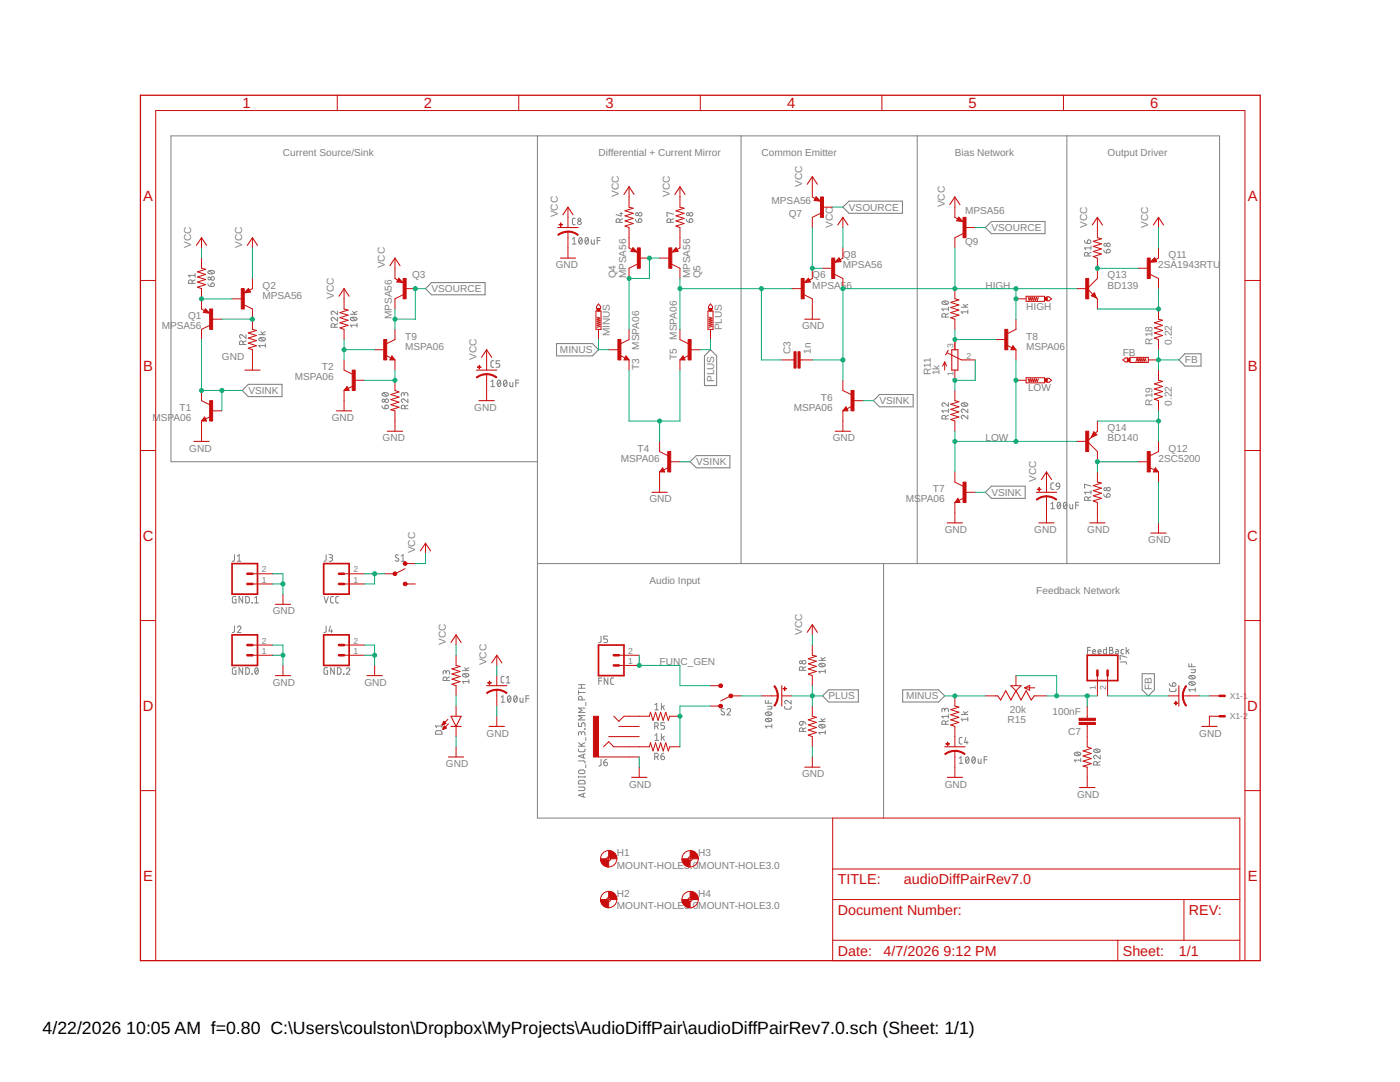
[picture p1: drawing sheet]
<svg xmlns="http://www.w3.org/2000/svg" width="279mm" height="216mm" viewBox="0 0 279 216" stroke-linecap="round" stroke-linejoin="round" font-family="sans-serif">
<g fill="none" stroke="#808080" stroke-width=".2">
<path d="M107.3 27.1v136.1h58.9M147.9 27.1v85.4M183 27.1v85.4M212.9 27.1v85.4M38.4 56.6v-.4a.36 .36 0 0 0-.4-.4 .36 .36 0 0 0-.4 .4v.4h1.3M38.9 55.8l-.5 .3M38.9 54.9h-1.3l.3 .4M38.9 54.6v.7M41.5 56.6l.2 .5 .4 .1M41.6 54.1a.73 .73 0 0 1 1.2 .3 .72 .72 0 0 1-1.3-.2zM41.8 54l.7 .6M42.2 56.5a.37 .37 0 0 1 .6 .2 .37 .37 0 0 1-.4 .5h-.3z"/>
<path d="M114.2 47.7l.4-.3v1.3M114.2 48.7h.8M114.8 43.5l-.4 .1-.2 .2 .1 .9 .5 .1M115.7 47.5v-.1a.67 .67 0 0 1 .5 .6 .67 .67 0 0 1-.5 .7l-.2-.7zM116.1 47.7l-.6 .7M116.9 47.5l.1-.1a.67 .67 0 0 1 .5 .6 .67 .67 0 0 1-.5 .7l-.3-.7zM117.4 47.7l-.6 .7M118 47.8v.7l.2 .2h.4v-.9M119.2 48h.6M119.8 47.4h-.6v1.3M123.7 44.4v-.4a.37 .37 0 0 0-.4-.4 .37 .37 0 0 0-.3 .4v.4h1.3M123.7 42.6h.6"/>
<path d="M124 42.4v.7l-1-.3M124.3 43.6l-.6 .3M126.8 43.8l.3 .5 .3 .1M127.5 43.7a.37 .37 0 0 1 .6 .2 .37 .37 0 0 1-.3 .5h-.4zM133.8 44.4v-.4a.36 .36 0 0 0-.3-.4 .36 .36 0 0 0-.4 .4v.4h1.3M134.4 42.8l-1.3-.4v.7h.2M134.4 43.6l-.6 .3M137 43.8l.1 .3 .5 .3M137.6 43.7a.37 .37 0 0 1 .6 .2 .37 .37 0 0 1-.3 .5h-.3zM216.4 48l.3 .5 .3 .1M217.1 47.9a.37 .37 0 0 1 .6 .2 .37 .37 0 0 1-.3 .5h-.4zM217.1 51.1v-.4a.36 .36 0 0 0-.3-.3 .36 .36 0 0 0-.4 .3v.4h1.3"/>
<path d="M217.7 50.4l-.6 .3M217.7 49.5h-1.3l.3 .3M217.7 49.1v.7M220.3 49.9l.1 .3 .5 .3M220.9 49.8a.37 .37 0 0 1 .6 .1 .37 .37 0 0 1-.3 .6h-.3zM48.5 68.7v-.3a.36 .36 0 0 0-.3-.4 .36 .36 0 0 0-.4 .4v.3h1.3M49.1 66.8v.7l-.7-.6a.36 .36 0 0 0-.6 .1 .36 .36 0 0 0 .3 .5M49.1 68l-.6 .3M51.6 66.8h1.4M51.7 67.5a.84 .84 0 0 1 1.3 .2 .78 .78 0 0 1-1.4 0zM51.9 67.4l.8 .6M52.1 66.2l.4 .6"/>
<path d="M53 69h-1.4l.3 .3M53 68.6v.7M53 66.2l-.7 .3M66.8 65.3v-.4a.36 .36 0 0 0-.4-.3 .36 .36 0 0 0-.3 .3v.4h1.3M67.4 63.3v.8l-.7-.7a.35 .35 0 0 0-.6 .1 .35 .35 0 0 0 .3 .6M67.4 62.1v.7l-.7-.6a.35 .35 0 0 0-.6 .1 .35 .35 0 0 0 .3 .5M67.4 64.6l-.6 .3M69.9 62.7h1.3M70 63.4a.84 .84 0 0 1 1.2 .2 .78 .78 0 0 1-1.3 0zM70.2 63.4l.8 .5M70.4 62.1l.4 .6M71.2 64.9h-1.3l.3 .4"/>
<path d="M71.2 64.5v.8M71.2 62.1l-.6 .4M76.3 78.5a.71 .71 0 0 1 1.2 .3 .7 .7 0 0 1-.7 .3 .7 .7 0 0 1-.5-.5zM76.5 78.4l.8 .6M80.7 78.7a.37 .37 0 0 1 .3-.4 .37 .37 0 0 1 .4 .4v.4M80.7 78.9l-.1-.4-.3-.2-.2 .2v.6M81.4 79.6v.7l-.7-.6a.35 .35 0 0 0-.6 .1 .35 .35 0 0 0 .3 .5M98 76.1l.3-.3v1.4M98 77.2h.7M98.6 72h-.5l-.1 .3v.8l.6 .2M99.4 75.9h.1a.65 .65 0 0 1 .4 .6 .65 .65 0 0 1-.4 .6l-.3-.6zM99.7 72h-.7v.6h.5a.37 .37 0 0 1 .2 .3 .37 .37 0 0 1-.2 .4h-.5"/>
<path d="M99.9 76.1l-.6 .8M100.6 75.9h.1a.65 .65 0 0 1 .5 .6 .65 .65 0 0 1-.5 .6l-.2-.6zM101.1 76.1l-.6 .8M101.7 76.3v.6l.3 .3h.3v-.9M102.9 76.4h.6M103.5 75.8h-.6v1.4M188.1 60.2a.71 .71 0 0 1 1.2 .3 .7 .7 0 0 1-.7 .3 .7 .7 0 0 1-.6-.5zM188.3 60.1l.7 .6M188.7 63.3v-.4a.36 .36 0 0 0-.4-.4 .36 .36 0 0 0-.3 .4v.4h1.3M189.3 61.3v.7M189.3 62.5l-.6 .3M189.3 61.7h-1.3l.3 .3"/>
<path d="M191.8 61.3h1.3M192.3 60.7l.4 .6M193.1 61.9v.7M193.1 62.2h-1.3l.3 .4M193.1 60.7l-.6 .3M76.2 81l.3 .4 .3 .2M76.9 80.9a.37 .37 0 0 1 .6 .1 .37 .37 0 0 1-.3 .6h-.4zM80.8 81.6v-.4a.36 .36 0 0 0-.3-.4 .36 .36 0 0 0-.4 .4v.4h1.3M81.4 80.8l-.6 .3M107.3 92.1h-73.2v-65h209.3v85.4h-136.1M188.7 83.6v-.4a.36 .36 0 0 0-.4-.3 .36 .36 0 0 0-.3 .3v.4h1.3M189.3 80.4v.7l-.7-.6a.36 .36 0 0 0-.6 .1 .36 .36 0 0 0 .3 .5"/>
<path d="M189.3 81.6v.7M189.3 82.9l-.6 .2M189.3 82h-1.3l.3 .3M191.9 80.5a.73 .73 0 0 1 1.2 .3 .72 .72 0 0 1-1.2-.2zM192.1 80.4l.7 .6M193.1 82.9v.7l-.7-.6a.36 .36 0 0 0-.5 .1 .36 .36 0 0 0 .2 .5M193.1 81.6v.7l-.7-.6a.36 .36 0 0 0-.5 .1 .36 .36 0 0 0 .2 .5M210.3 96.4h-.4l-.2 .2v.9l.6 .2M210.9 96.5l.2-.1 .3 .1 .1 .6-.7-.1zM211.5 97.1l-.3 .5-.3 .1M217.1 99.8v-.3a.36 .36 0 0 0-.3-.4 .36 .36 0 0 0-.4 .4v.3h1.3M217.7 97l-1.3-.4v.7h.2"/>
<path d="M217.7 97.9v.7M217.7 99.1l-.6 .3M217.7 98.2h-1.3l.3 .4M220.3 98.6l.1 .4 .5 .2M220.9 98.6a.37 .37 0 0 1 .6 .1 .37 .37 0 0 1-.3 .5h-.3zM46.8 110.7v1.1l-.4 .2M47.1 119l-.7 .2v.8l.1 .3h.6v-.7h-.2M47.4 112h.7M47.4 111l.3-.3v1.3M48.4 119v1.3l-.7-1.3v1.3M49 119h.5l.2 .2v.9l-.2 .2h-.5zM50.8 119.3l.4-.3v1.3"/>
<path d="M64.7 119l.4 1.3 .4-1.3M65.1 110.7v1.1l-.4 .2M65.7 110.7h.4l.3 .2-.2 .3-.4 .1M66 111.3a.36 .36 0 0 1 .4 .3 .36 .36 0 0 1-.4 .4h-.3M66.5 119l-.4 .1-.1 .2v.8l.5 .2M67.6 119l-.4 .1-.2 .2v.8l.6 .2M79.5 110.8l-.4-.1-.2 .3 .5 .4a.35 .35 0 0 1 0 .6 .35 .35 0 0 1-.5-.2M80.1 112h.7M80.1 111l.3-.3v1.3M176.3 112.5v50.7M209.7 100.5l.4-.3v1.3M209.7 101.5h.7"/>
<path d="M211.1 100.3l.2-.1a.7 .7 0 0 1 .4 .7 .7 .7 0 0 1-.5 .6l-.2-.6zM211.6 100.5l-.5 .7M212.4 100.3l.2-.1a.76 .76 0 0 1 0 1.3 .79 .79 0 0 1-.2-1.2zM212.9 100.5l-.6 .7M213.5 100.6v.8l.2 .1h.4v-.9M214.7 100.8h.6M215.3 100.2h-.6v1.3M46.8 124.9v1.1l-.4 .2M47.1 133.2l-.7 .2v.8l.1 .3h.6v-.7h-.2M47.4 125.2a.36 .36 0 0 1 .5-.3 .36 .36 0 0 1 .1 .6l-.6 .7h.7M48.4 133.2v1.3l-.7-1.3v1.3M49 133.2l.5 .1 .2 .2v.8l-.2 .2h-.5z"/>
<path d="M50.3 120.2l.1 .1zM50.3 134.5h.1zM50.8 120.3h.8M51 133.3h.1a.64 .64 0 0 1 .5 .6 .64 .64 0 0 1-.5 .6l-.3-.6zM51.5 133.5l-.6 .7M65.1 124.9v1.1l-.4 .2M65.4 133.2l-.7 .2v.8l.1 .3h.6v-.7h-.2M65.9 124.9l-.2 1h.7M66.2 125.6v.6M66.7 133.2v1.3l-.7-1.3v1.3M67.3 133.2l.5 .1 .2 .2 .1 .7-.3 .3h-.5zM68.6 134.5h.1"/>
<path d="M69.1 133.5a.36 .36 0 0 1 .5-.2 .36 .36 0 0 1 .1 .5l-.6 .7h.7M89 134.2a.36 .36 0 0 1 .4-.4 .36 .36 0 0 1 .3 .4v.3M89 134.4v-.4l-.4-.2-.1 .2-.1 .5M89.2 135.8v-.4a.36 .36 0 0 0-.4-.3 .36 .36 0 0 0-.4 .3v.4h1.3M89.7 135.1l-.5 .2M92.3 133.8h1.3M92.4 134.6a.71 .71 0 0 1 1.2 .3 .7 .7 0 0 1-.7 .2 .7 .7 0 0 1-.6-.5zM92.6 134.5l.7 .5M92.7 133.2l.5 .6M93.6 136h-1.3l.3 .4M93.6 135.6v.8M93.6 133.2l-.6 .4"/>
<path d="M100 139.1l.4-.3v1.3M100.6 135h-.4l-.2 .3v.8l.2 .1 .4 .1M101 136.3h.8M101 135.3l.4-.3v1.3M101.4 138.9l.2-.1a.7 .7 0 0 1 .4 .7 .7 .7 0 0 1-.5 .6l-.2-.6zM101.9 139.1l-.6 .7M102.7 138.9l.2-.1a.7 .7 0 0 1 .3 .7 .7 .7 0 0 1-.4 .6l-.3-.6zM103.2 139.1l-.6 .7M103.8 139.3v.6l.2 .2h.4v-.8M105 139.4h.6M105.6 138.8h-.6v1.3M115.4 137.8v.7"/>
<path d="M115.4 138.2h1.4M115.4 137.3h1.4M115.4 136.6h1.4M116 136.6v.7M116.2 139.7v-.4a.36 .36 0 0 0-.4-.4 .36 .36 0 0 0-.4 .4v.4h1.4M119.5 135.8h.6M120 126.9l-.1 1.2-.4 .1M120.1 135.3h-.6v1.3M121.2 126.9h-.7v.6h.4a.37 .37 0 0 1 .3 .4 .37 .37 0 0 1-.3 .3h-.4M121.3 135.3v1.3l-.7-1.3v1.3M122.5 135.3h-.5l-.1 .3v.8l.6 .2M152.7 139.7v.6h1.3"/>
<path d="M153.3 139.7v.6M157.9 139.7v.8l-.7-.7a.36 .36 0 0 0-.6 .2 .36 .36 0 0 0 .3 .5M160.3 133.8v-.4a.36 .36 0 0 0-.4-.4 .36 .36 0 0 0-.4 .4v.4h1.3M160.8 133l-.5 .3M163.4 131.8h1.3M163.5 132.5a.71 .71 0 0 1 1.2 .3 .7 .7 0 0 1-.7 .3 .7 .7 0 0 1-.6-.5zM163.7 132.4l.7 .6M163.8 131.2l.5 .6M164.7 134h-1.3l.3 .3M164.7 133.6v.7M164.7 131.2l-.6 .3M217 129.8h.6"/>
<path d="M217.6 129.2h-.6v1.3M218.1 130h.5a.3 .3 0 0 0-.2-.4 .3 .3 0 0 0-.3 .3l.1 .6h.4M219.1 130h.6a.31 .31 0 0 0-.2-.4 .31 .31 0 0 0-.4 .3l.1 .6h.5M220.8 129.2v1.3h-.5v-.8l.5-.1M221.4 129.2l.6 .1v.3l-.2 .2a.36 .36 0 0 1 .3 .3 .36 .36 0 0 1-.3 .4h-.4zM221.4 129.8h.4M222.7 129.6h.4l.1 .2v.7h-.5v-.4l.5-.1M223.5 132.1h1.2l.1 .4M224.2 129.6h-.4l-.1 .2 .1 .6 .4 .1M224.7 129.2v1.3M224.8 131.1l-1.3-.3v.7h.2M225 129.9l.3 .6"/>
<path d="M225.3 129.6l-.6 .4M233.4 137.4v.4l.3 .2h.8l.2-.2v-.4M233.4 136.4l.1 .3 .5 .2M234.1 136.3a.37 .37 0 0 1 .6 .1 .37 .37 0 0 1-.4 .5h-.3zM237.3 132.4v.6h1.2M237.3 136.2a.71 .71 0 0 1 1.2 .3 .7 .7 0 0 1-.7 .3 .7 .7 0 0 1-.5-.5zM237.3 134.9a.71 .71 0 0 1 1.2 .3 .7 .7 0 0 1-.7 .3 .7 .7 0 0 1-.5-.5zM237.5 136.1l.8 .6M237.5 134.8l.8 .6M237.7 133.6h.8l-.1 .6h-.7M237.8 132.4v.6M238.5 137.6h-1.2l.2 .4"/>
<path d="M238.5 137.3v.7M87 145.9l1-.1 .2 .2v.5h-1.3zM88.2 144.9h-1.3l.3 .3M88.2 144.5v.7M100 140.1h.7M115.4 157h1a.36 .36 0 0 1 .4 .4 .36 .36 0 0 1-.4 .4h-1M115.4 151.8h1.2l.2 .5M115.4 149.4l.1 .5 .2 .1h.9l.1-.2 .1-.4M115.4 144.2v.8h.6v-.5a.36 .36 0 0 1 .4-.3 .36 .36 0 0 1 .4 .3v.5M115.4 154.9v.3M115.4 155h1.4M115.4 148.9h1.4"/>
<path d="M115.4 148.2l.8 .7M115.5 155.8l1-.1 .2 .2 .1 .5h-1.4zM115.5 153.8l.9-.2a.36 .36 0 0 1 .4 .4 .36 .36 0 0 1-.4 .4l-.9-.1-.1-.3zM116 146.3a.36 .36 0 0 1 .4-.3 .36 .36 0 0 1 .4 .3v.4M116 146.6v-.4l-.3-.2-.3 .3v.4M116.4 150.6v.6M116.4 158.4v.6M116.7 145.4l.1 .1zM116.8 158.2l-1.4 .5 1.4 .4M116.8 154.9v.3M116.8 150.5l-1.4 .4 1.4 .4M116.8 148.2l-.8 .4"/>
<path d="M116.8 142.8h-1.4l.8 .4-.8 .5h1.4M116.8 141.3h-1.4l.8 .4-.8 .5h1.4M116.9 140.2v.6M116.9 147.2v.6M116.9 152.6v.6M120 151.5l-.1 1.1-.4 .2M120.5 152.1h.4a.36 .36 0 0 1 .3 .4 .36 .36 0 0 1-.4 .3 .36 .36 0 0 1-.3-.3zM121.1 151.5l-.5 .3-.1 .3M130.7 144.9h.3a.36 .36 0 0 0 .4-.3 .36 .36 0 0 0-.4-.4h-.3v1.3M130.7 151h.3a.36 .36 0 0 0 .4-.3 .36 .36 0 0 0-.4-.4h-.3v1.3M130.7 140.6l.4-.2v1.2M130.7 146.7l.4-.3v1.3"/>
<path d="M130.7 141.6h.7M130.7 147.7h.7M131.1 144.9l.3 .6M131.1 151l.3 .6M131.9 150.9h.4a.36 .36 0 0 1 .3 .4 .36 .36 0 0 1-.3 .3 .36 .36 0 0 1-.4-.4zM132 140.4v1.2M132 146.4v1.3M132.2 141l.4 .6M132.2 147.1l.4 .6M132.5 150.3l-.4 .1-.2 .5M132.6 140.8l-.6 .4M132.6 146.9l-.6 .4"/>
<path d="M132.6 144.2h-.7v.6h.4a.37 .37 0 0 1 .3 .3 .37 .37 0 0 1-.3 .4h-.4M144.5 141.5l-.4-.1-.2 .2 .6 .5a.35 .35 0 0 1-.1 .6 .35 .35 0 0 1-.5-.2M145.1 141.6a.35 .35 0 0 1 .5-.2 .35 .35 0 0 1 .1 .5l-.6 .8h.7M152.8 143.5a.73 .73 0 0 1 1.2 .3 .7 .7 0 0 1-.7 .3 .7 .7 0 0 1-.5-.5zM152.8 142.2a.71 .71 0 0 1 1.2 .3 .7 .7 0 0 1-.7 .3 .7 .7 0 0 1-.5-.5zM153 143.4l.7 .6M153 142.1l.7 .6M153.2 140.9h.8l-.1 .6h-.7M154 144.9h-1.3l.3 .4M154 144.5v.8M156.6 140.9v.5l.3 .1h.8l.2-.6M159.6 144.1l.7-.1v.4a.36 .36 0 0 1-.6 .3 .36 .36 0 0 1-.1-.6z"/>
<path d="M160.3 145.9v-.3a.36 .36 0 0 0-.4-.4 .36 .36 0 0 0-.4 .4v.3h1.3M160.3 144l.3 .1 .2 .4M160.8 145.2l-.5 .3M163.4 144h1.3M163.5 144.7a.71 .71 0 0 1 1.2 .3 .7 .7 0 0 1-.7 .3 .7 .7 0 0 1-.6-.5zM163.7 144.6l.7 .6M163.8 143.4l.5 .6M164.7 145.8v.7M164.7 146.2h-1.3l.3 .3M164.7 143.4l-.6 .3M188.6 141.7a.36 .36 0 0 1 .3-.4 .36 .36 0 0 1 .4 .4v.3M188.6 141.9l-.1-.4-.3-.2-.2 .2v.5"/>
<path d="M188.7 144.5v-.3a.36 .36 0 0 0-.4-.4 .36 .36 0 0 0-.3 .4v.3h1.3M189.3 143.8l-.6 .3M189.3 142.9h-1.3l.3 .4M189.3 142.6v.7M191.4 151.3l.4-.3v1.3M191.4 152.3h.8M191.8 142.6h1.3M192 147.2h-.4l-.2 .2 .1 .9 .5 .2M192.3 142l.4 .6M192.8 147.2l-.3 1h.7M192.8 151.1l.2-.1a.78 .78 0 0 1 0 1.3 .83 .83 0 0 1-.2-1.2zM193 147.9v.6"/>
<path d="M193.1 143.5h-1.3l.3 .4M193.1 143.2v.7M193.1 142l-.6 .3M193.3 151.3l-.5 .7M194.1 151.1l.2-.1a.78 .78 0 0 1 0 1.3 .83 .83 0 0 1-.2-1.2zM194.6 151.3l-.6 .7M195.2 151.4v.8l.2 .1h.4v-.9M196.4 151.6h.6M197 151h-.6v1.3M214.5 150.2a.71 .71 0 0 1 1.2 .3 .7 .7 0 0 1-.7 .3 .7 .7 0 0 1-.6-.5zM214.7 150.1l.7 .6M215.7 151.7h-1.3l.3 .3"/>
<path d="M215.7 151.3v.7M218.3 149.6a.87 .87 0 0 1 1.3 .2 .76 .76 0 0 1-1.4 0zM218.5 149.5l.8 .6M219 152.7v-.4a.36 .36 0 0 0-.4-.4 .36 .36 0 0 0-.4 .4v.4h1.4M219.6 150.7v.7l-.8-.6a.36 .36 0 0 0-.5 .1 .36 .36 0 0 0 .2 .5M219.6 151.9l-.6 .3"/>
<circle cx="41.8" cy="55.6" r=".29"/>
<circle cx="42.4" cy="55.6" r=".36"/>
<circle cx="115.6" cy="44.5" r=".35"/>
<circle cx="115.6" cy="43.8" r=".29"/>
<circle cx="127.1" cy="42.7" r=".29"/>
<circle cx="127.8" cy="42.8" r=".36"/>
<circle cx="137.3" cy="42.7" r=".29"/>
<circle cx="137.9" cy="42.8" r=".36"/>
<circle cx="220.6" cy="48.8" r=".28"/>
<circle cx="221.2" cy="48.9" r=".36"/>
<circle cx="76.5" cy="79.9" r=".29"/>
<circle cx="77.2" cy="79.9" r=".36"/>
<circle cx="220.6" cy="97.6" r=".28"/>
<circle cx="221.2" cy="97.6" r=".36"/>
<circle cx="159.8" cy="132.2" r=".29"/>
<circle cx="160.5" cy="132.1" r=".36"/>
</g>
<g fill="none" stroke="#808080" stroke-width=".21">
<path d="M84.9 57.6l1.2-1.2h10.7v2.4h-10.7zM168.2 41.3l1.2-1.2h10.7v2.5h-10.7zM196.7 45.4l1.2-1.2h10.7v2.4h-10.7zM49.6 76.7h6.7v2.4h-6.7l-1.3-1.2zM111.1 68.6h7.1l1.2 1.2-1.2 1.2h-7.1zM141.8 69.8l1.2 1.2v5.9h-2.4v-5.9zM175.5 78.7h6.7v2.5h-6.7l-1.2-1.3zM236.5 70.6h3.2v2.4h-3.2l-1.2-1.2zM137.7 92.1l1.3-1.2h6.7v2.4h-6.7zM197.9 97h6.7v2.4h-6.7l-1.2-1.2zM164.1 138.9l1.3-1.3h5.9v2.5h-5.9zM180.1 137.6h7.2l1.2 1.3-1.2 1.2h-7.2z"/>
<path d="M227.9 134.4h2.5v3.2l-1.2 1.3-1.3-1.3z"/>
</g>
<path d="M28 19h223.5v172.7h-223.5z" fill="none" stroke="#c90d0c" stroke-width=".25"/>
<g fill="none" stroke="#c90d0c" stroke-width=".2">
<path d="M67.3 19v3.1M103.5 19v3.1M139.8 19v3.1M176 19v3.1M212.2 19v3.1M125.5 37.3v4l.9 .3-1.7 .5 1.7 .5-1.7 .5 1.7 .5-1.7 .5 1.7 .5-1.7 .5 .8 .3v4.1l.6 .3M135.7 37.3v4l.8 .3-1.6 .5 1.6 .5-1.6 .5 1.6 .5-1.6 .5 1.6 .5-1.6 .5 .8 .3v4.1l-.6 .3M162.1 35.2v4.1l.6 .3M162.9 39.3l.8 .9-1.2-.2zM190.6 39.3v4.1l.6 .3M28 56h3.1M40.2 47.4v2.1"/>
<path d="M40.2 51.5v2l.8 .2-1.6 .6 1.6 .5-1.6 .5 1.6 .5-1.6 .5 1.6 .5-1.6 .5 .8 .3v4.1l.6 .3M46.3 59.6h2M49.6 57.6l.4 .7-1.3 .1zM50.4 47.4v2.1M50.4 55.6v2l-.6 .3M68.7 57.6v4.1l.8 .2-1.7 .5 1.7 .5-1.7 .5 1.7 .5-1.7 .5 1.7 .5-1.7 .5 .9 .3v2.1M78.8 51.5v4.1l.6 .3M79.6 55.5l.8 .9-1.2-.1zM80.4 58.8l-1.6 .8v2.1M80.9 57.6h2M113.3 41.3v4.1M113.3 46.2v5.3"/>
<path d="M126.3 49.4l.9 .9-1.3-.1zM127.2 52.7l-1.7 .8v2.1M127.6 51.5h2M131.6 51.5h2.1M134.1 52.7l1.6 .8v2.1M134.9 49.4l.4 .8-1.2 .1zM158.1 57.6h2M160.5 58.8l1.6 .8v4.1M161.4 55.5l.4 .8-1.3 .1zM162.1 53.5v2.1l-.6 .3M163.7 42.6l-1.6 .8v2M164.1 53.5h2.1"/>
<path d="M164.1 41.3h2.1M166.6 54.8l1.6 .8v2M167.4 51.5l.5 .7-1.3 .1zM168.2 43.4v2M168.2 49.5v2l-.6 .3M190.6 57.6v2l.8 .2-1.7 .5 1.7 .6-1.7 .5 1.7 .5-1.7 .5 1.7 .5-1.7 .5 .9 .3v2M191.3 43.3l.9 .9-1.3-.1zM192.2 46.6l-1.6 .8v2.1M192.6 45.4h2M202.8 59.6h2M204.8 59.1h3.6v1h-3.6zM205.2 59.3l.2 .6 .2-.6 .2 .6 .2-.6 .2 .6 .2-.6 .2 .6 .2-.6 .2 .6 .2-.6"/>
<path d="M209 59.2h.4l.5 .4-.5 .4h-.4zM214.9 57.6h2.1M217 57.6l1.3 1.3M217.8 59l.6-.6 .4 1zM218.7 59.3l.1 .1M218.8 59.4l.2 .2v2.1M219 43.4v4l.8 .2-1.6 .6 1.6 .5-1.6 .5 1.6 .5-1.6 .5 1.6 .5-1.6 .5 .8 .3v4.1l-2 2M227.1 53.5h2.1M229.6 54.8l1.6 .8v2M229.6 52.3l.8-.8 .4 .7zM229.7 52.2h1M229.7 52.1h1.1"/>
<path d="M229.8 52h1M229.9 52h.8M230 51.9h.7M230.1 51.8h.5M230.2 51.7h.3M230.3 51.6h.2M230.4 51.5h.1M231.2 43.4v2M231.2 49.5v2l-.6 .3M248.5 56h3M40.2 77.9v2l1.6 .9M41 61.6l.8 .9-1.2-.1z"/>
<path d="M41.8 64.9l-1.6 .8v2.1M42.2 63.7h2.1M48.7 60.9l1.7 .8v4l.8 .2-1.6 .5 1.6 .6-1.6 .5 1.6 .5-1.6 .5 1.6 .5-1.6 .5 .8 .3v4.1M68.7 71.8v2.1l1.6 .8M68.7 77.9v4.1M69.3 77.1l.4 .8h-1zM70.4 77l-.9 .5M70.7 75.9h2M74.8 69.8h2M77 70.9l1 .5M78.2 71l.6 .8h-1zM78.8 65.7v2.1l-1.6 .8"/>
<path d="M78.8 71.8v2.1M78.8 75.9v2l.8 .3-1.6 .5 1.6 .5-1.6 .5 1.6 .5-1.6 .6 1.6 .5-1.6 .5 .8 .2v4M97.1 69.8v4.1M97.1 74.7v5.2M118.9 62.1h1.1v3.6h-1.1zM119.1 63.3l.7 .2-.7 .2 .7 .2-.7 .2 .7 .2-.7 .2 .7 .2-.7 .2 .7 .2-.7 .2M119.4 60.6l.5 .6v.4h-.9v-.4zM119.4 65.7v2.1M121.5 69.8h2M123.8 70.9l1 .5M124.9 71l.6 .8h-1zM125.5 65.7v2.1l-1.6 .8"/>
<path d="M125.5 71.8v2.1M135.7 65.7v2.1l1.6 .8M135.7 71.8v2.1M136.3 71l.4 .8h-1zM137.5 70.9l-1 .5M137.7 69.8h2.1M141.3 62.1h1v3.6h-1zM141.5 63.3l.6 .2-.6 .2 .6 .2-.6 .2 .6 .2-.6 .2 .6 .2-.6 .2 .6 .2-.6 .2M141.8 60.6l.4 .6v.4h-.8v-.4zM141.8 65.7v2.1M156 71.8h2.5M159.7 71.8h2.4"/>
<path d="M168.2 75.9v2l1.6 .8M170.2 79.9h2.1M188.5 72.2v1.7M188.5 72.2l-.4 .8M188.5 72.2l.4 .8M189.1 70.4l2.8 1.4h2.7M190.6 67.8v2M190.6 73.9v2M190.6 77.9v2l.8 .3-1.7 .5 1.7 .5-1.7 .5 1.7 .5-1.7 .5 1.7 .5-1.7 .5 .9 .3v2M198.7 67.8h2M201 68.9l1 .5M202.1 69l.7 .8h-1.1z"/>
<path d="M202.8 75.9h2M202.8 63.7v2l-1.7 .8M202.8 69.8v2M204.8 75.4h3.6v1h-3.6zM205.2 75.6l.2 .6 .2-.6 .2 .6 .2-.6 .2 .6 .2-.6 .2 .6 .2-.6 .2 .6 .2-.6M209 75.5h.4l.5 .4-.5 .4h-.4zM224.1 71.8l.5-.4h.4v.8h-.4zM225.5 71.3h3.7v1h-3.7zM226.7 72.1l.2-.6 .2 .6 .2-.6 .2 .6 .2-.6 .2 .6 .3-.6 .1 .6 .3-.6 .1 .6M229.2 71.8h2M231.2 61.7v2l.8 .2-1.6 .5 1.6 .5-1.6 .5 1.6 .5-1.6 .5 1.6 .6-1.6 .5 .8 .3v2M231.2 73.9v2l.8 .2-1.6 .5 1.6 .5-1.6 .5 1.6 .5-1.6 .5 1.6 .5-1.6 .6 .8 .2v2.1"/>
<path d="M28 89.9h3.1M40.2 84v4.1M40.8 83.2l.4 .8h-1zM42 83.1l-1 .5M42.2 82h2.1M131.6 88.1v2l1.7 .8M131.6 94.2v4M132.2 93.3l.5 .9h-1.1zM133.4 93.3l-1 .5M133.7 92.1h2M168.2 82v4M168.8 81.2l.4 .8h-1z"/>
<path d="M170 81.1l-1 .5M190.6 94.2v2l1.6 .8M191.2 99.4l.4 .9h-1zM192.3 99.4l-.9 .5M192.6 98.2h2M208.9 94.2v4M208.9 99v5.3M214.9 88.1h2.1M217 88.1l2 2v2M217.9 87.2l-.9 .9M218.3 86.1l.6 .7-1.1 .5zM219 84v2l-.5 .6"/>
<path d="M219 94.2v2l.8 .2-1.6 .5 1.6 .5-1.6 .5 1.6 .5-1.6 .5 1.6 .5-1.6 .5 .8 .4v4M227.1 92.1h2.1M229.4 93.3l1 .5M230.6 93.3l.6 .9h-1zM231.2 88.1v2l-1.6 .8M231.2 94.2v2M248.5 89.9h3M50.4 116.5h4M50.4 114.5h4M56.5 118.6v2M68.7 116.5h4M68.7 114.5h4"/>
<path d="M80.9 116.5h2M80.9 113.5l-2.1 1h-2M80.9 112.5h2M84.9 108.4v2M190.6 100.3v4M231.2 104.3v2.1M28 123.8h3.1M50.4 130.7h4M50.4 128.7h4M56.5 132.8v2M68.7 130.7h4M68.7 128.7h4"/>
<path d="M74.8 132.8v2M91 126.7v2M91 130.7v2.1l.8 .2-1.6 .5 1.6 .5-1.6 .5 1.6 .5-1.6 .5 1.6 .5-1.6 .5 .8 .3v2.1M99.1 130.7v2.1M99.1 134.8v2M99.1 137.6v3.3M123.5 130.7h4.1M123.5 132.8h4.1M141.8 136.8h2M147.9 138.9h-2l-2.1 1M152 138.9h3.2M156 138.9h2.1"/>
<path d="M162.1 128.7v2l.8 .2-1.6 .5 1.6 .6-1.6 .5 1.6 .5-1.6 .5 1.6 .5-1.6 .5 .8 .3v2M162.1 124.7v2M190.6 138.9v2l.8 .2-1.7 .5 1.7 .5-1.7 .5 1.7 .5-1.7 .5 1.7 .5-1.7 .6 .9 .2v4.1M196.7 138.9h2.4M201.7 136.8h2.1l-1 1zM202.8 134.8v2M204.5 137.2h2M204.5 137.2l1-.5v1.1zM206.4 138.9h2.5M219 134.8v4.1M221 134.8v4.1M233.2 138.9h2.1"/>
<path d="M236.1 138.9h3.2M241.4 138.9h2M248.5 123.8h3M28 157.8h3.1M88.3 144.6h.1M88.3 144.5h.2M88.3 144.4h.5M88.4 144.4h.6M88.4 145.5h.1M88.4 145.4h.3M88.4 144.3h.5M88.5 145.4h.4"/>
<path d="M88.5 144.2h.3M88.5 144.1h.2M88.5 145.3h.6M88.5 144h.1M88.5 145.2h.5M88.6 143.9l.4 .5-.7 .3zM88.6 145.1h.3M88.6 145h.2M88.6 144.9h.1M88.7 144.9l-.3 .7M88.7 144.9l.4 .4M89.1 145.3l-.7 .3"/>
<path d="M89.4 143.5l-1.1 1.2M89.5 144.4l-1.1 1.2M91 140.9v2M91 144.9v2.1M91 149v2M99.1 142.9v2M119.4 151h8.2M120.5 149l1-1 1 1h7.1l.2-.8 .5 1.6 .5-1.6 .5 1.6 .5-1.6 .6 1.6 .5-1.6 .5 1.6 .3-.8h2M121.5 147h6.1M122.5 142.9l1 1 1-1h5.1l.2-.8 .5 1.6 .5-1.6 .5 1.6 .5-1.6 .6 1.6 .5-1.6 .5 1.6 .3-.8h2M123.5 144.9h4.1M127.6 153.1v2"/>
<path d="M141.8 140.9h2M162.1 140.9v2l.8 .2-1.6 .5 1.6 .5-1.6 .6 1.6 .5-1.6 .5 1.6 .5-1.6 .5 .8 .3v2M162.1 151v2.1M190.6 149.8v5.3M217 140.9v2.4M217 144.5v4.5l.8 .3-1.6 .5 1.6 .5-1.6 .6 1.6 .5-1.6 .5 1.6 .5-1.6 .5 .8 .2v4M243.4 142.9h-2v2M248.5 157.8h3M121.1 179.5h.8M121.1 171.4h.8M121.5 171v.8M121.5 179.1v.8"/>
<path d="M137.3 179.5h.8M137.3 171.4h.8M137.7 171v.8M137.7 179.1v.8M166.2 163.2h81.2v28.5h-81.2zM166.2 179.5h81.2M166.2 173.4h81.2M236.3 179.5v8.1M31.1 191.7v-169.6h217.4v169.6M166.2 187.6h81.2M223.1 187.6v4.1"/>
<circle cx="121.5" cy="179.5" r="1.63"/>
<circle cx="121.5" cy="171.4" r="1.63"/>
<circle cx="121.5" cy="171.4" r=".4"/>
<circle cx="121.5" cy="179.5" r=".4"/>
<circle cx="137.7" cy="179.5" r="1.63"/>
<circle cx="137.7" cy="171.4" r="1.63"/>
<circle cx="137.7" cy="171.4" r=".4"/>
<circle cx="137.7" cy="179.5" r=".4"/>
</g>
<g fill="none" stroke="#c90d0c" stroke-width=".21">
<path d="M124.5 38.8l1-1.5 1.1 1.5M134.7 38.8l1-1.5 1 1.5M161.1 36.8l1-1.6 1 1.6M162.9 39.8h.3l-.3-.2-.2 .3 .8 .1-.6-.6-.3 .5M39.2 49l1-1.6 1 1.6M49.4 49l1-1.6 1 1.6M49.6 58.1h-.3l.3-.2 .2 .3-.8 .1 .6-.6 .3 .5M67.6 59.1l1.1-1.5 1 1.5M77.8 53l1-1.5 1 1.5M79.6 56.1h.3l-.3-.2-.2 .3 .8 .1-.6-.6-.3 .5M111.3 45.4h4.1M111.8 51.5h3.1"/>
<path d="M112.3 42.9l1-1.6 1.1 1.6M126.4 50h.3l-.3-.2-.2 .3 .8 .1-.6-.6-.4 .5M134.9 50h-.3l.3-.2 .2 .3-.8 .1 .6-.6 .3 .5M161.3 56.1h-.3l.3-.2 .2 .3-.8 .1 .6-.6 .3 .5M167.2 44.9l1-1.5 1 1.5M167.4 52h-.3l.3-.2 .2 .3-.8 .1 .6-.6 .3 .5M189.5 40.8l1.1-1.5 1 1.5M191.4 43.9h.3l-.3-.2-.2 .3 .8 .1-.6-.6-.3 .5M218 44.9l1-1.5 1 1.5M218 59l.4-.4 .3 .7zM218.3 58.9l.4 .4M218.4 58.8l-.2 .2"/>
<path d="M230.2 44.9l1-1.5 1 1.5M41 62.2h.3l-.3-.2-.2 .3 .8 .1-.6-.6-.3 .5M48.9 73.9h3M69.3 77.5l-.1 .2h.3l-.2-.4-.4 .5h.6M78.2 71.4l.1 .2h-.3l.2-.4 .4 .5h-.6M95.1 73.9h4M95.6 79.9h3M96.1 71.3l1-1.5 1 1.5M124.9 71.4l.1 .2h-.3l.2-.4 .4 .5h-.6M136.3 71.4l-.1 .2h.3l-.2-.4-.4 .5h.6M160.6 63.7h3M189.2 69.9l-.5 .9"/>
<path d="M189.9 69.8h1.3v4.1h-1.3zM202.1 69.4l.1 .2h-.3l.2-.4 .4 .5h-.6M38.7 88.1h3M40.8 83.6l-.1 .2h.3l-.2-.4-.4 .5h.6M67.1 82h3.1M77.3 86h3M130.1 98.2h3.1M132.2 93.8l-.1 .2h.4l-.3-.4-.4 .5h.7M166.7 86h3M168.8 81.6l-.1 .2h.3l-.2-.4-.4 .5h.6M191.2 99.9l-.1 .2h.3l-.2-.4-.4 .5h.6M206.8 98.2h4.1"/>
<path d="M207.8 95.7l1.1-1.5 1 1.5M218.3 86.6l.2 .2M218.5 86.6l.2 .2-.8 .4M218.5 86.6l-.2-.3-.4 .9M218.5 86.6l-.6 .6M230.6 93.8l.1 .2h-.3l.2-.4 .4 .5h-.6M83.9 109.9l1-1.5 1 1.5M189 104.3h3.1M207.3 104.3h3.1M217.5 104.3h3M229.7 106.4h3M54.9 134.8h3.1"/>
<path d="M54.9 120.6h3.1M73.2 134.8h3.1M90 128.2l1-1.5 1 1.5M97.1 136.8h4.1M98.1 132.3l1-1.6 1.1 1.6M156 136.8v4.1M161.1 126.2l1-1.5 1 1.5M199.1 138.9l.6 .8 1-1.9 1 1.9 1.1-1.9 1 1.9 1-1.9 1 1.9 .6-.8M235.3 136.8v4.1M89.5 151h3M90 142.9h2l-1 2zM90 144.9h2"/>
<path d="M97.6 144.9h3.1M126 155.1h3.1M160.6 153.1h3M188.5 149h4.1M189 155.1h3.1M215.5 157.1h3M239.8 144.9h3.1"/>
</g>
<g fill="#c90d0c" stroke="#c90d0c" stroke-width=".2">
<path d="M155.1 138.9h.2v.6l-.7 1.4-.1-.1 .4-.7z" fill-rule="evenodd"/>
<path d="M154.5 136.9l.1-.1 .4 .6 .3 1.5h-.2l-.2-1.2z" fill-rule="evenodd"/>
<path d="M143.6 140.6a.37 .37 0 0 1 .6 .1 .37 .37 0 0 1-.3 .5 .37 .37 0 0 1-.4-.3h.1a.21 .21 0 0 1 .3-.2 .21 .21 0 0 1 .1 .3 .21 .21 0 0 1-.3 .1l-.2-.2z" fill-rule="evenodd"/>
<path d="M143.6 136.5a.37 .37 0 0 1 .6 .2 .37 .37 0 0 1-.3 .5 .37 .37 0 0 1-.4-.4h.1a.21 .21 0 0 1 .3-.2 .21 .21 0 0 1 .1 .3 .21 .21 0 0 1-.3 .1l-.2-.2z" fill-rule="evenodd"/>
<path d="M145.7 138.5a.37 .37 0 0 1 .5 .2 .37 .37 0 0 1-.3 .5 .37 .37 0 0 1-.4-.3h.1a.21 .21 0 0 1 .3-.2 .21 .21 0 0 1 .2 .2 .21 .21 0 0 1-.3 .1l-.3-.1z" fill-rule="evenodd"/>
<path d="M80.5 112.3a.37 .37 0 0 1 .6 0 .37 .37 0 0 1-.1 .5 .37 .37 0 0 1-.5-.3h.1a.21 .21 0 0 1 .3-.2 .21 .21 0 0 1 .1 .3 .21 .21 0 0 1-.3 0l-.2-.1z" fill-rule="evenodd"/>
<path d="M80.5 116.3a.37 .37 0 0 1 .6 0 .37 .37 0 0 1-.1 .6 .37 .37 0 0 1-.5-.4h.1a.21 .21 0 0 1 .3-.2 .21 .21 0 0 1 .1 .4 .21 .21 0 0 1-.3-.1l-.2-.1z" fill-rule="evenodd"/>
<path d="M78.5 114.3a.37 .37 0 0 1 .6 0 .37 .37 0 0 1-.2 .6 .37 .37 0 0 1-.5-.4h.2a.21 .21 0 0 1 .3-.2 .21 .21 0 0 1 .1 .3 .21 .21 0 0 1-.4 0l-.2-.1z" fill-rule="evenodd"/>
<path d="M99.1 137.5l1.1 .2 1 .5-.1 .2-1.2-.6-.8-.1z" fill-rule="evenodd"/>
<path d="M97.1 138.2l1-.5 1-.2v.3l-.8 .1-1.1 .5z" fill-rule="evenodd"/>
<path d="M190.6 149.7l1 .2 1 .5-.1 .2-.7-.4-1.2-.3z" fill-rule="evenodd"/>
<path d="M188.5 150.4l1-.5 1.1-.2v.2l-1.2 .3-.7 .4z" fill-rule="evenodd"/>
<path d="M236.7 136.8l.1 .1-.5 1.1-.1 .9h-.2l.1-1.1z" fill-rule="evenodd"/>
<path d="M236 138.9h.2l.1 .8 .5 1.1-.1 .1-.6-1z" fill-rule="evenodd"/>
<path d="M121.5 169.7a1.65 1.65 0 0 1 1.6 1.7h-1.2l-.1-.3-.3-.1z" fill-rule="evenodd"/>
<path d="M119.9 171.4h1.2l.1 .3 .3 .1v1.2a1.57 1.57 0 0 1-1.6-1.6z" fill-rule="evenodd"/>
<path d="M121.5 177.9a1.61 1.61 0 0 1 1.6 1.6h-1.2l-.1-.3-.3-.1z" fill-rule="evenodd"/>
<path d="M119.9 179.5h1.2l.1 .3 .3 .1v1.2a1.57 1.57 0 0 1-1.6-1.6z" fill-rule="evenodd"/>
<path d="M137.7 169.7a1.65 1.65 0 0 1 1.7 1.7h-1.3l-.1-.3-.3-.1z" fill-rule="evenodd"/>
<path d="M136.1 171.4h1.2l.2 .3 .2 .1v1.2a1.61 1.61 0 0 1-1.6-1.6z" fill-rule="evenodd"/>
<path d="M137.7 177.9a1.61 1.61 0 0 1 1.7 1.6h-1.3l-.1-.3-.3-.1z" fill-rule="evenodd"/>
<path d="M136.1 179.5h1.2l.2 .3 .2 .1v1.2a1.61 1.61 0 0 1-1.6-1.6z" fill-rule="evenodd"/>
<path d="M97.1 74.5l1.1 .2 1 .5-.2 .2-.7-.4-1.2-.2z" fill-rule="evenodd"/>
<path d="M95.1 75.2l.9-.5 1.1-.1v.2l-1.2 .2-.7 .4z" fill-rule="evenodd"/>
<path d="M113.3 46.1l1.1 .2 1 .5-.1 .2-.7-.5-1.3-.2z" fill-rule="evenodd"/>
<path d="M111.3 46.8l1-.5 1-.2v.2l-1.1 .3-.8 .4z" fill-rule="evenodd"/>
<path d="M208.9 98.9l1 .2 1 .5-.1 .2-.7-.4-1.2-.3z" fill-rule="evenodd"/>
<path d="M206.8 99.6l1-.5 1.1-.2v.2l-1.3 .3-.7 .4z" fill-rule="evenodd"/>
</g>
<g fill="#c90d0c" stroke="#c90d0c" stroke-width=".2">
<path d="M156.6 137.1l.1 .7z"/>
<path d="M156.3 137.4l.7 .1z"/>
<path d="M118.4 142.9h1v8.1h-1z"/>
<path d="M141.5 61.6h.6v.5h-.6z"/>
<path d="M119.1 61.6h.6v.5h-.6z"/>
<path d="M208.4 59.3h.6v.6h-.6z"/>
<path d="M208.4 75.6h.6v.6h-.6z"/>
<path d="M97.3 136.2l.7 .1z"/>
<path d="M97.6 135.9l.1 .7z"/>
<path d="M188.8 148.4l.7 .1z"/>
<path d="M189.1 148.1l.1 .7z"/>
<path d="M234.6 140l.1 .7z"/>
<path d="M234.3 140.3l.7 .1z"/>
<path d="M159.3 70.2h.4v3.2h-.4z"/>
<path d="M158.5 70.2h.4v3.2h-.4z"/>
<path d="M133.5 49.5h.6v4h-.6z"/>
<path d="M166 51.5h.6v4.1h-.6z"/>
<path d="M192.2 43.4h.6v4h-.6z"/>
<path d="M127.2 49.5h.6v4h-.6z"/>
<path d="M48.2 57.6h.5v4.1h-.5z"/>
<path d="M80.5 55.6h.5v4h-.5z"/>
<path d="M41.8 61.7h.6v4h-.6z"/>
<path d="M123.3 67.8h.6v4h-.6z"/>
<path d="M137.3 67.8h.6v4h-.6z"/>
<path d="M133.3 90.1h.6v4.1h-.6z"/>
<path d="M169.8 77.9h.6v4.1h-.6z"/>
<path d="M192.2 96.2h.6v4.1h-.6z"/>
<path d="M41.8 79.9h.6v4.1h-.6z"/>
<path d="M70.3 73.9h.6v4h-.6z"/>
<path d="M200.5 65.7h.6v4.1h-.6z"/>
<path d="M159.9 55.6h.6v4h-.6z"/>
<path d="M163.7 39.3h.6v4.1h-.6z"/>
<path d="M229 51.5h.6v4.1h-.6z"/>
<path d="M229 90.1h.6v4.1h-.6z"/>
<path d="M216.7 55.6h.6v4h-.6z"/>
<path d="M216.7 86h.6v4.1h-.6z"/>
<path d="M225 71.5h.5v.6h-.5z"/>
<path d="M215.3 143.3h3.3v.4h-3.3z"/>
<path d="M215.3 144.1h3.3v.5h-3.3z"/>
<path d="M76.6 67.8h.6v4h-.6z"/>
<path d="M95.3 73.2l.7 .1z"/>
<path d="M95.6 72.9l.1 .7z"/>
<path d="M111.5 44.8l.8 .1z"/>
<path d="M111.9 44.5l.1 .7z"/>
<path d="M207 97.6l.8 .1z"/>
<path d="M207.3 97.3l.1 .7z"/>
</g>
<path d="M46.3 112.5h5.1v6.1h-5.1zM64.6 112.5h5.1v6.1h-5.1zM46.3 126.7h5.1v6.1h-5.1zM64.6 126.7h5.1v6.1h-5.1zM119.4 128.7h5.1v6.1h-5.1zM217 130.7h6.1v5.1h-6.1z" fill="none" stroke="#c90d0c" stroke-width=".34"/>
<g fill="none" stroke="#c90d0c" stroke-width=".51">
<path d="M49.4 114.5h1M49.4 116.5h1M67.6 114.5h1.1M67.6 116.5h1.1M49.4 128.7h1M49.4 130.7h1M67.6 128.7h1.1M67.6 130.7h1.1M122.5 130.7h1M122.5 132.8h1M219 133.8v1M221 133.8v1"/>
<path d="M243.4 138.9h1M243.4 142.9h1"/>
</g>
<g fill="none" stroke="#0dab76" stroke-width=".2">
<path d="M40.2 49.5v2M40.2 59.6h6.1M50.4 49.5v6.1M84.9 57.6h-2v6.1h-4.1M131.6 51.5h-2v4.1h-4.1v10.1M135.7 55.6v10.1M135.7 57.6h22.4M152 57.6v14.2h4M162.1 45.4v8.1h2M166.2 41.3h2M168.2 45.4v4.1M190.6 49.5v8.1"/>
<path d="M194.6 45.4h2.1M202.8 57.6v6.1M214.9 57.6h-46.7v18.3M219 53.5h8.1M231.2 45.4v4.1M231.2 57.6v4.1h-12.2M40.2 67.8v10.1h8.1M44.3 63.7h6.1M44.3 77.9v4.1M68.7 69.8h6.1M68.7 67.8v4M78.8 61.7v4"/>
<path d="M78.8 73.9v2h-6.1M119.4 67.8v2h2.1M125.5 73.9v10.1h10.2v-10.1M141.8 67.8v2h-2M162.1 71.8h6.1M172.3 79.9h2M190.6 65.7v2.1h8.1M194.6 71.8v4.1h-4v2M202.8 71.8v16.3M231.2 69.8v4.1M231.2 71.8h4.1M131.6 84v4.1"/>
<path d="M135.7 92.1h2M190.6 86v8.2M190.6 88.1h24.3M194.6 98.2h2.1M219 84h12.2M227.1 92.1h-8.1v2.1M231.2 82v6.1M231.2 96.2v8.1M54.4 116.5h2.1M54.4 114.5h2.1v4.1M72.7 114.5h4.1M74.8 114.5v2h-2.1"/>
<path d="M84.9 110.4v2.1h-2M54.4 130.7h2.1M54.4 128.7h2.1v4.1M72.7 130.7h2.1M72.7 128.7h2.1v4.1M91 128.7v2M91 138.9v2M99.1 132.8v2M127.6 130.7v2.1h8.1v4h6.1M147.9 138.9h4.1M158.1 138.9h6M162.1 126.7v2"/>
<path d="M162.1 136.8v4.1M188.5 138.9h8.2M202.8 134.8h8.1v4.1M208.9 138.9h10.1M217 138.9v2M221 138.9h12.2M239.3 138.9h2.1M91 147v2M99.1 140.9v2M127.6 151v2.1M141.8 140.9h-6.1v8.1M162.1 149v2"/>
</g>
<g fill="#0dab76" stroke="#0dab76" stroke-width=".2">
<circle cx="74.8" cy="130.7" r=".4"/>
<circle cx="56.5" cy="116.5" r=".4"/>
<circle cx="56.5" cy="130.7" r=".4"/>
<circle cx="231.2" cy="71.8" r=".4"/>
<circle cx="127.6" cy="132.8" r=".4"/>
<circle cx="74.8" cy="114.5" r=".4"/>
<circle cx="40.2" cy="59.6" r=".4"/>
<circle cx="50.4" cy="63.7" r=".4"/>
<circle cx="135.7" cy="142.9" r=".4"/>
<circle cx="231.2" cy="61.7" r=".4"/>
<circle cx="129.6" cy="51.5" r=".4"/>
<circle cx="125.5" cy="55.6" r=".4"/>
<circle cx="44.3" cy="77.9" r=".4"/>
<circle cx="40.2" cy="77.9" r=".4"/>
<circle cx="82.9" cy="57.6" r=".4"/>
<circle cx="78.8" cy="63.7" r=".4"/>
<circle cx="190.6" cy="88.1" r=".4"/>
<circle cx="202.8" cy="75.9" r=".4"/>
<circle cx="202.8" cy="88.1" r=".4"/>
<circle cx="162.1" cy="138.9" r=".4"/>
<circle cx="190.6" cy="138.9" r=".4"/>
<circle cx="135.7" cy="57.6" r=".4"/>
<circle cx="152" cy="57.6" r=".4"/>
<circle cx="131.6" cy="84" r=".4"/>
<circle cx="219" cy="53.5" r=".4"/>
<circle cx="219" cy="92.1" r=".4"/>
<circle cx="231.2" cy="84" r=".4"/>
<circle cx="190.6" cy="67.8" r=".4"/>
<circle cx="190.6" cy="75.9" r=".4"/>
<circle cx="168.2" cy="57.6" r=".4"/>
<circle cx="190.6" cy="57.6" r=".4"/>
<circle cx="202.8" cy="59.6" r=".4"/>
<circle cx="202.8" cy="57.6" r=".4"/>
<circle cx="168.2" cy="71.8" r=".4"/>
<circle cx="162.1" cy="53.5" r=".4"/>
<circle cx="68.7" cy="69.8" r=".4"/>
<circle cx="78.8" cy="75.9" r=".4"/>
<circle cx="217" cy="138.9" r=".4"/>
<circle cx="210.9" cy="138.9" r=".4"/>
</g>
<g font-size="3.5">
<text x="8.5" y="206.4">4/22/2026</text>
<text x="25.2" y="206.4">10:05 AM f=0.80 C:\Users\coulston\Dropbox\MyProjects\AudioDiffPair\audioDiffPairRev7.0.sch (Sheet: 1/1)</text>
</g>
<g font-size="2.9" fill="#c90d0c">
<text x="48.4" y="21.6">1</text>
<text x="84.6" y="21.6">2</text>
<text x="120.8" y="21.6">3</text>
<text x="157.1" y="21.6">4</text>
<text x="193.3" y="21.6">5</text>
<text x="229.5" y="21.6">6</text>
<text x="28.6" y="40">A</text>
<text x="249" y="40">A</text>
<text x="28.6" y="74">B</text>
<text x="249" y="74">B</text>
<text x="28.5" y="107.9">C</text>
<text x="248.9" y="107.9">C</text>
<text x="28.5" y="141.8">D</text>
<text x="248.9" y="141.8">D</text>
<text x="28.6" y="175.8">E</text>
<text x="167.2" y="176.4">TITLE:</text>
<text x="180.4" y="176.4">audioDiffPairRev7.0</text>
<text x="249" y="175.8">E</text>
<text x="167.2" y="182.5">Document Number:</text>
<text x="237.3" y="182.5">REV:</text>
<text x="167.2" y="190.7">Date:</text>
<text x="176.3" y="190.7">4/7/2026</text>
<text x="188.3" y="190.7">9:12 PM</text>
<text x="224.1" y="190.7">Sheet:</text>
<text x="235.3" y="190.7">1/1</text>
</g>
<g font-size="2" fill="#808080">
<text x="56.5" y="31.2">Current Source/Sink</text>
<text x="119.5" y="31.2">Differential + Current Mirror</text>
<text x="152" y="31.2">Common Emitter</text>
<text x="190.6" y="31.2">Bias Network</text>
<text x="221" y="31.2">Output Driver</text>
<text x="123.5" y="39.3" transform="rotate(-90 123.5 39.3)">VCC</text>
<text x="133.7" y="39.3" transform="rotate(-90 133.7 39.3)">VCC</text>
<text x="154" y="40.7">MPSA56</text>
<text x="160.1" y="37.3" transform="rotate(-90 160.1 37.3)">VCC</text>
<text x="188.5" y="41.3" transform="rotate(-90 188.5 41.3)">VCC</text>
<text x="111.3" y="43.4" transform="rotate(-90 111.3 43.4)">VCC</text>
<text x="157.4" y="43.4">Q7</text>
<text x="166.2" y="45.4" transform="rotate(-90 166.2 45.4)">VCC</text>
<text x="169.4" y="42.1">VSOURCE</text>
<text x="192.6" y="42.8">MPSA56</text>
<text x="197.9" y="46.1">VSOURCE</text>
<text x="217" y="45.4" transform="rotate(-90 217 45.4)">VCC</text>
<text x="229.2" y="45.4" transform="rotate(-90 229.2 45.4)">VCC</text>
<text x="38.2" y="49.5" transform="rotate(-90 38.2 49.5)">VCC</text>
<text x="48.3" y="49.5" transform="rotate(-90 48.3 49.5)">VCC</text>
<text x="76.8" y="53.5" transform="rotate(-90 76.8 53.5)">VCC</text>
<text x="110.9" y="53.5">GND</text>
<text x="168.2" y="53.5">MPSA56</text>
<text x="168.2" y="51.5">Q8</text>
<text x="192.6" y="48.9">Q9</text>
<text x="231.2" y="53.5">2SA1943RTU</text>
<text x="233.2" y="51.5">Q11</text>
<text x="52.4" y="59.6">MPSA56</text>
<text x="52.4" y="57.6">Q2</text>
<text x="66.6" y="59.6" transform="rotate(-90 66.6 59.6)">VCC</text>
<text x="82.2" y="55.6">Q3</text>
<text x="86.1" y="58.3">VSOURCE</text>
<text x="122.9" y="55.6" transform="rotate(-90 122.9 55.6)">Q4</text>
<text x="124.9" y="55.6" transform="rotate(-90 124.9 55.6)">MPSA56</text>
<text x="137.7" y="55.6" transform="rotate(-90 137.7 55.6)">MPSA56</text>
<text x="139.8" y="55.6" transform="rotate(-90 139.8 55.6)">Q5</text>
<text x="162.1" y="57.6">MPSA56</text>
<text x="162.1" y="55.6">Q6</text>
<text x="196.7" y="57.6">HIGH</text>
<text x="221" y="57.6">BD139</text>
<text x="221" y="55.6">Q13</text>
<text x="32.3" y="65.7">MPSA56</text>
<text x="37.5" y="63.7">Q1</text>
<text x="78.2" y="63.7" transform="rotate(-90 78.2 63.7)">MPSA56</text>
<text x="144" y="65.9" transform="rotate(-90 144 65.9)">PLUS</text>
<text x="160.1" y="65.7">GND</text>
<text x="204.8" y="61.9">HIGH</text>
<text x="44.3" y="71.8">GND</text>
<text x="80.8" y="69.8">MSPA06</text>
<text x="80.8" y="67.8">T9</text>
<text x="95.1" y="71.8" transform="rotate(-90 95.1 71.8)">VCC</text>
<text x="111.8" y="70.5">MINUS</text>
<text x="121.7" y="67.1" transform="rotate(-90 121.7 67.1)">MINUS</text>
<text x="127.6" y="69.8" transform="rotate(-90 127.6 69.8)">MSPA06</text>
<text x="135.1" y="71.8" transform="rotate(-90 135.1 71.8)">T5</text>
<text x="135.1" y="67.8" transform="rotate(-90 135.1 67.8)">MSPA06</text>
<text x="157.7" y="70.6" transform="rotate(-90 157.7 70.6)">C3</text>
<text x="161.8" y="70.6" transform="rotate(-90 161.8 70.6)">1n</text>
<text x="204.8" y="69.8">MSPA06</text>
<text x="204.8" y="67.8">T8</text>
<text x="224.1" y="71">FB</text>
<text x="230" y="68.8" transform="rotate(-90 230 68.8)">R18</text>
<text x="233.8" y="68.8" transform="rotate(-90 233.8 68.8)">0.22</text>
<text x="58.9" y="75.9">MSPA06</text>
<text x="64.3" y="73.9">T2</text>
<text x="127.6" y="73.9" transform="rotate(-90 127.6 73.9)">T3</text>
<text x="142.5" y="76.3" transform="rotate(-90 142.5 76.3)">PLUS</text>
<text x="185.8" y="74.9" transform="rotate(-90 185.8 74.9)">R11</text>
<text x="187.5" y="74.9" transform="rotate(-90 187.5 74.9)">1k</text>
<text x="236.5" y="72.5">FB</text>
<text x="35.8" y="82">T1</text>
<text x="49.6" y="78.6">VSINK</text>
<text x="94.6" y="82">GND</text>
<text x="158.4" y="82">MSPA06</text>
<text x="163.8" y="79.9">T6</text>
<text x="175.5" y="80.7">VSINK</text>
<text x="205.2" y="78.1">LOW</text>
<text x="230" y="81" transform="rotate(-90 230 81)">R19</text>
<text x="233.8" y="81" transform="rotate(-90 233.8 81)">0.22</text>
<text x="30.4" y="84">MSPA06</text>
<text x="66.2" y="84">GND</text>
<text x="76.4" y="88.1">GND</text>
<text x="166.2" y="88.1">GND</text>
<text x="196.7" y="88.1">LOW</text>
<text x="221" y="88.1">BD140</text>
<text x="221" y="86">Q14</text>
<text x="37.8" y="90.1">GND</text>
<text x="123.9" y="92.1">MSPA06</text>
<text x="127.2" y="90.1">T4</text>
<text x="139" y="92.8">VSINK</text>
<text x="231.2" y="92.1">2SC5200</text>
<text x="233.2" y="90.1">Q12</text>
<text x="129.6" y="100.3">GND</text>
<text x="180.8" y="100.3">MSPA06</text>
<text x="186.2" y="98.2">T7</text>
<text x="197.9" y="98.9">VSINK</text>
<text x="206.8" y="96.2" transform="rotate(-90 206.8 96.2)">VCC</text>
<text x="188.5" y="106.4">GND</text>
<text x="206.4" y="106.4">GND</text>
<text x="217" y="106.4">GND</text>
<text x="82.9" y="110.4" transform="rotate(-90 82.9 110.4)">VCC</text>
<text x="229.2" y="108.4">GND</text>
<text x="129.6" y="116.5">Audio Input</text>
<text x="206.8" y="118.5">Feedback Network</text>
<text x="54.4" y="122.6">GND</text>
<text x="89" y="128.7" transform="rotate(-90 89 128.7)">VCC</text>
<text x="160.1" y="126.7" transform="rotate(-90 160.1 126.7)">VCC</text>
<text x="54.4" y="136.8">GND</text>
<text x="72.7" y="136.8">GND</text>
<text x="97.1" y="132.8" transform="rotate(-90 97.1 132.8)">VCC</text>
<text x="131.6" y="132.8">FUNC_GEN</text>
<text x="229.9" y="137.6" transform="rotate(-90 229.9 137.6)">FB</text>
<text x="165.4" y="139.6">PLUS</text>
<text x="180.8" y="139.6">MINUS</text>
<text x="201.5" y="142.3">20k</text>
<text x="210" y="142.6">100nF</text>
<text x="97.1" y="147">GND</text>
<text x="201.1" y="144.3">R15</text>
<text x="213.2" y="146.7">C7</text>
<text x="239.3" y="147">GND</text>
<text x="89" y="153.1">GND</text>
<text x="160.1" y="155.1">GND</text>
<text x="125.5" y="157.1">GND</text>
<text x="188.5" y="157.1">GND</text>
<text x="214.9" y="159.2">GND</text>
<text x="123.1" y="173.3">MOUNT-HOLE3.0MOUNT-HOLE3.0</text>
<text x="123.1" y="170.9">H1</text>
<text x="139.4" y="170.9">H3</text>
<text x="123.1" y="179">H2</text>
<text x="139.4" y="179">H4</text>
<text x="123.1" y="181.5">MOUNT-HOLE3.0MOUNT-HOLE3.0</text>
</g>
<g font-size="1.7" fill="#808080">
<text x="190.3" y="69.5" transform="rotate(-90 190.3 69.5)">3</text>
<text x="192.9" y="71.5">2</text>
<text x="190.3" y="75.1" transform="rotate(-90 190.3 75.1)">1</text>
<text x="52.2" y="116.2">1</text>
<text x="52.2" y="114.2">2</text>
<text x="70.5" y="116.2">1</text>
<text x="70.5" y="114.2">2</text>
<text x="52.2" y="130.5">1</text>
<text x="52.2" y="128.4">2</text>
<text x="70.5" y="130.5">1</text>
<text x="70.5" y="128.4">2</text>
<text x="125.4" y="130.5">2</text>
<text x="125.4" y="132.5">1</text>
<text x="218.7" y="137.6" transform="rotate(-90 218.7 137.6)">1</text>
<text x="220.8" y="137.6" transform="rotate(-90 220.8 137.6)">2</text>
<text x="245.4" y="139.5">X1-1</text>
<text x="245.4" y="143.5">X1-2</text>
</g>
</svg>
